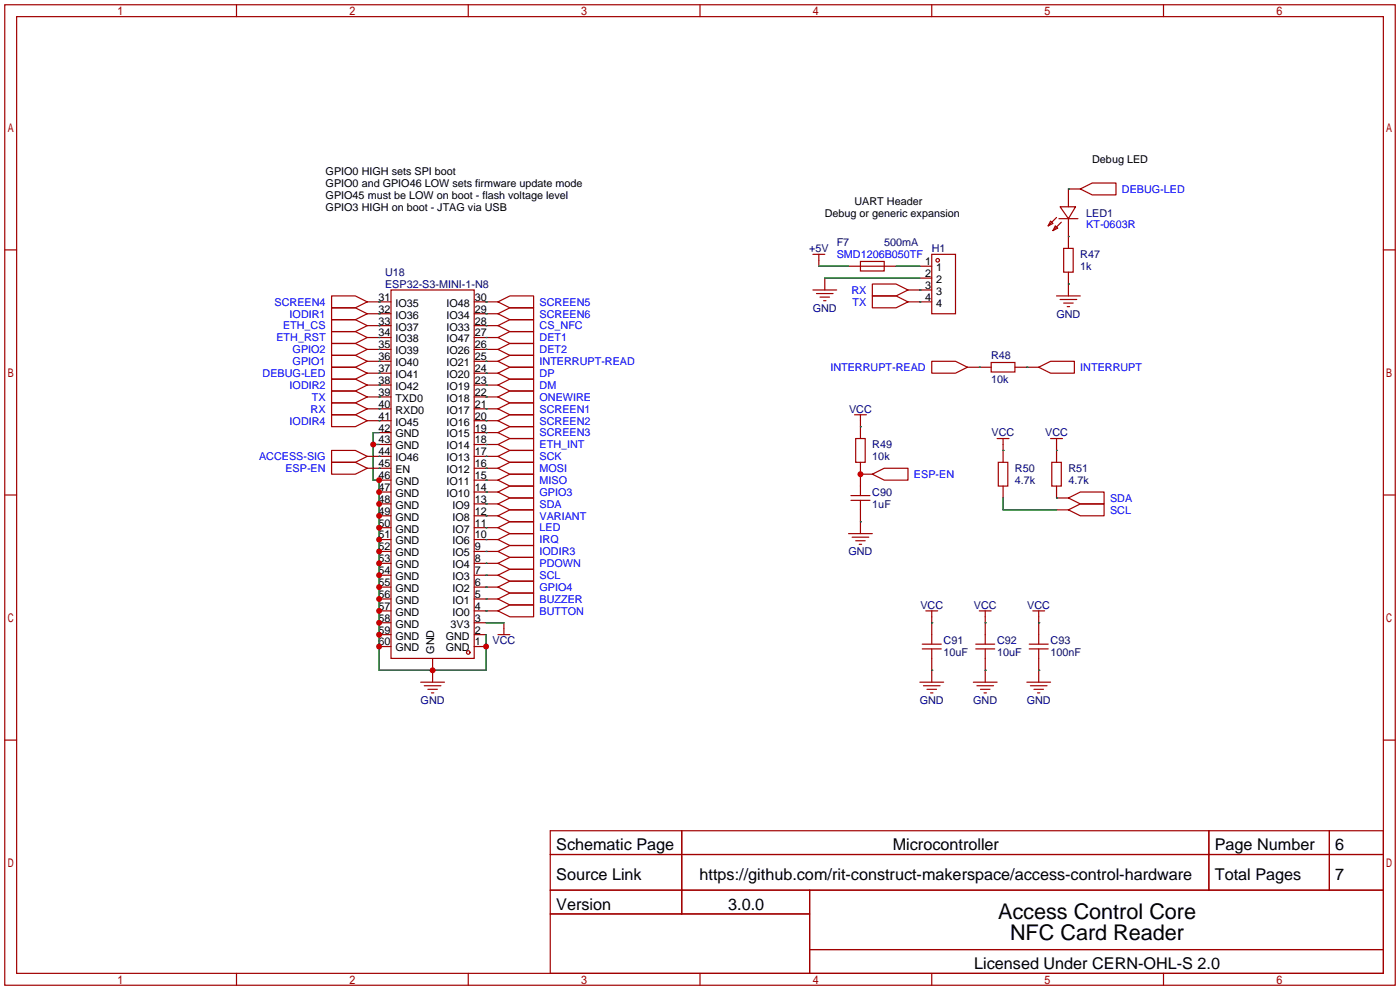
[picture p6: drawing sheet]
<svg xmlns="http://www.w3.org/2000/svg" width="299mm" height="212mm" viewBox="0 0 299 212" stroke-linecap="round" stroke-linejoin="round" font-family="sans-serif">
<g fill="none" stroke="#a10000" stroke-width=".25">
<path d="M1 1h297.2v209.6h-297.2zM3.6 3.6h292.1v204.4h-292.1zM50.5 1v2.6M100.1 1v2.6M149.6 1v2.6M199.1 1v2.6M248.7 1v2.6M1 53.4h2.6M173.7 54.4h2.6M175 54.4v2.5M176.3 59.4v2.6M181.4 56.9h10.1"/>
<path d="M183.9 55.9h5.1v2h-5.1zM196.6 56.9h2.5M196.6 59.4h2.5M199.1 54.4h5.1v12.7h-5.1zM224.5 47.2l.5 .6-1 .5zM225.6 48.3l.5 .5-1.1 .5zM225.8 46.5l-1.8 1.8M226.3 46.7h4.1M226.6 44.2h3.3l-1.6 2.5zM226.8 47.5l-1.8 1.8M227.3 53.1h2.1v5.1h-2.1zM228.3 46.7v6.4"/>
<path d="M228.3 58.2v5M230.9 40.4l2.5-1.3h5.1v2.6h-5.1zM230.9 40.4h-2.6v3.8M295.7 53.4h2.5M70.9 70.9h5l2.6 1.2-2.6 1.3h-5zM70.9 68.3h5l2.6 1.3-2.6 1.3h-5zM70.9 63.2h5l2.6 1.3-2.6 1.3h-5zM70.9 65.8h5l2.6 1.3-2.6 1.2h-5zM70.9 75.9h5l2.6 1.3-2.6 1.3h-5zM70.9 73.4h5l2.6 1.3-2.6 1.2h-5zM70.9 78.5h5l2.6 1.3-2.6 1.2h-5zM78.5 72.1h5.1"/>
<path d="M78.5 67.1h5.1M78.5 69.6h5.1M78.5 74.7h5.1M78.5 64.5h5.1M78.5 79.8h5.1M78.5 77.2h5.1M83.6 62h17.7v78.7h-17.7zM101.3 72.1h5.1M101.3 67.1h5.1M101.3 69.6h5.1M101.3 74.7h5.1M101.3 64.5h5.1"/>
<path d="M101.3 79.8h5.1M101.3 77.2h5.1M106.4 67.1l2.6-1.3h5v2.5h-5zM106.4 74.7l2.6-1.3h5v2.5h-5zM106.4 72.1l2.6-1.2h5v2.5h-5zM106.4 64.5l2.6-1.3h5v2.6h-5zM106.4 69.6l2.6-1.3h5v2.6h-5zM106.4 79.8l2.6-1.3h5v2.5h-5zM106.4 77.2l2.6-1.3h5v2.6h-5zM173.7 62h5.1M174.5 62.7h3.6M175.3 63.5h2"/>
<path d="M176 64.3h.5M186.4 63.2h5.1l2.6 1.3-2.6 1.3h-5.1zM186.4 60.7h5.1l2.6 1.3-2.6 1.2h-5.1zM194.1 64.5h5M194.1 62h5M199.1 77.2h5.1l2.6 1.3-2.6 1.3h-5.1zM206.8 78.5h5M211.8 77.5h5.1v2h-5.1zM216.9 78.5h5.1M222 78.5l2.5-1.3h5.1v2.6h-5.1zM225.8 63.2h5.1M226.6 64h3.5"/>
<path d="M227.3 64.8h2.1M228.1 65.5h.5M70.9 81h5l2.6 1.3-2.6 1.3h-5zM70.9 98.8h5l2.6 1.3-2.6 1.2h-5zM70.9 96.3h5l2.6 1.2-2.6 1.3h-5zM70.9 88.6h5l2.6 1.3-2.6 1.3h-5zM70.9 83.6h5l2.6 1.2-2.6 1.3h-5zM70.9 86.1h5l2.6 1.3-2.6 1.2h-5zM78.5 82.3h5.1M78.5 87.4h5.1M78.5 89.9h5.1M78.5 97.5h5.1"/>
<path d="M78.5 84.8h5.1M81 95h2.6M81 92.5h2.6M101.3 82.3h5.1M101.3 87.4h5.1M101.3 89.9h5.1M101.3 97.5h5.1M101.3 95h5.1M101.3 92.5h5.1M101.3 84.8h5.1M106.4 87.4l2.6-1.3h5v2.5h-5zM106.4 89.9l2.6-1.3h5v2.6h-5z"/>
<path d="M106.4 82.3l2.6-1.3h5v2.6h-5zM106.4 97.5l2.6-1.2h5v2.5h-5zM106.4 95l2.6-1.3h5v2.6h-5zM106.4 92.5l2.6-1.3h5v2.5h-5zM106.4 84.8l2.6-1.2h5v2.5h-5zM182.6 88.6h2.6M182.9 93.7h2v5.1h-2zM183.9 88.6v5.1M183.9 98.8v7.1M213.1 93.7h2.5M213.4 98.8h2v5.1h-2zM214.4 93.7v5.1"/>
<path d="M224.5 93.7h2.6M224.8 98.8h2v5.1h-2zM225.8 93.7v5.1M1 105.8h2.6M78.5 100.1h5.1M81 117.9h2.6M81 115.3h2.6M81 112.8h2.6M81 102.6h2.6M81 105.2h2.6M81 110.2h2.6M81 107.7h2.6"/>
<path d="M101.3 117.9h5.1M101.3 115.3h5.1M101.3 112.8h5.1M101.3 100.1h5.1M101.3 102.6h5.1M101.3 105.2h5.1M101.3 110.2h5.1M101.3 107.7h5.1M106.4 117.9l2.6-1.3h5v2.5h-5zM106.4 115.3l2.6-1.3h5v2.6h-5zM106.4 112.8l2.6-1.3h5v2.5h-5zM106.4 100.1l2.6-1.3h5v2.5h-5z"/>
<path d="M106.4 102.6l2.6-1.3h5v2.6h-5zM106.4 105.2l2.6-1.3h5v2.5h-5zM106.4 110.2l2.6-1.2h5v2.5h-5zM106.4 107.7l2.6-1.3h5v2.6h-5zM181.4 114h5M181.9 105.9h4M181.9 106.9h4M182.1 114.8h3.6M182.9 115.6h2M183.6 116.3h.5M183.9 101.3h2.5M183.9 106.9v7.1"/>
<path d="M186.4 101.3l2.6-1.2h5.1v2.5h-5.1zM214.4 103.9v2.5M225.8 109h2.5M225.8 103.9v2.5h2.5M228.3 109l2.6-1.3h5.1v2.5h-5.1zM228.3 106.4l2.6-1.2h5.1v2.5h-5.1zM295.7 105.8h2.5M81 130.6h2.6M81 120.4h2.6M81 128h2.6M81 138.2h2.6M81 135.6h2.6"/>
<path d="M81 133.1h2.6M81 125.5h2.6M81 122.9h2.6M101.3 130.6h5.1M101.3 120.4h5.1M101.3 128h5.1M101.3 138.2h2.6M101.3 135.6h2.6M101.3 133.1h2.6M101.3 125.5h5.1M101.3 122.9h5.1M106.4 120.4l2.6-1.3h5v2.6h-5z"/>
<path d="M106.4 130.6l2.6-1.3h5v2.5h-5zM106.4 128l2.6-1.3h5v2.6h-5zM106.4 125.5l2.6-1.3h5v2.5h-5zM106.4 122.9l2.6-1.2h5v2.5h-5zM106.4 135.6h2.6M107.7 133.1v2.5M197.1 138.7h4.1M197.1 137.7h4.1M197.9 130.6h2.5M199.1 130.6v7.1M199.1 138.7v7.1M208.5 138.7h4.1"/>
<path d="M208.5 137.7h4.1M209.3 130.6h2.5M210.6 130.6v7.1M210.6 138.7v7.1M220 138.7h4M220 137.7h4M220.7 130.6h2.6M222 130.6v7.1M222 138.7v7.1M1 158.2h2.6M89.9 145.8h5.1M90.7 146.6h3.5"/>
<path d="M91.4 147.3h2.1M92.2 148.1h.5M92.5 140.7v5.1M196.6 145.8h5.1M197.4 146.6h3.5M198.1 147.3h2.1M198.9 148.1h.5M208 145.8h5.1M208.8 146.6h3.5M209.5 147.3h2.1M210.3 148.1h.5M219.5 145.8h5"/>
<path d="M220.2 146.6h3.6M221 147.3h2M221.7 148.1h.5M295.7 158.2h2.5M117.6 177.5h178.1v30.5h-178.1zM145.7 177.5v17.8M258.4 177.5v12.7M284.1 177.5v12.7M117.6 182.6h178.1M117.6 190.2h178.1M117.6 195.3h55.4M173 190.2v17.8"/>
<path d="M50.5 208v2.6M100.1 208v2.6M149.6 208v2.6M173 202.9h122.7M199.1 208v2.6M248.7 208v2.6"/>
<circle cx="200.4" cy="55.6" r=".38"/>
<circle cx="100.1" cy="139.4" r=".38"/>
</g>
<g fill="none" stroke="#008700" stroke-width=".25">
<path d="M175 56.9h6.4M176.3 59.4h20.3M191.5 56.9h5.1M228.3 50.5h.1M228.3 40.4h.1M81 77.2h.1M81 74.7h.1M81 72.1h.1M81 69.6h.1M81 67.1h.1M81 64.5h.1M81 79.8h.1"/>
<path d="M103.9 79.8h.1M103.9 77.2h.1M103.9 74.7h.1M103.9 72.1h.1M103.9 69.6h.1M103.9 64.5h.1M103.9 67.1h.1M196.6 64.5h.1M196.6 62h.1M209.3 78.5h.1M219.5 78.5h.1M228.3 60.7h.1"/>
<path d="M79.8 95h1.2M81 89.9h.1M81 97.5h.1M81 84.8h.1M81 87.4h.1M81 82.3h.1M81 92.5h-1.2v10.1h1.2v40.7h22.9v-7.7M103.9 82.3h.1M103.9 97.5h.1M103.9 95h.1M103.9 92.5h.1M103.9 89.9h.1"/>
<path d="M103.9 87.4h.1M103.9 84.8h.1M183.9 91.2h.1M214.4 96.3h.1M225.8 96.3h.1M81 100.1h.1M103.9 117.9h.1M103.9 115.3h.1M103.9 112.8h.1M103.9 105.2h.1M103.9 102.6h.1M103.9 100.1h.1"/>
<path d="M103.9 110.2h.1M103.9 107.7h.1M183.9 101.3h.1M183.9 111.5h.1M214.4 106.4v2.6h11.4M225.8 106.4h.1M103.9 128h.1M103.9 120.4h.1M103.9 130.6h.1M103.9 122.9h.1M103.9 125.5h.1M103.9 133.1h3.8"/>
<path d="M199.1 133.1h.1M210.6 133.1h.1M222 133.1h.1M199.1 143.3h.1M210.6 143.3h.1M222 143.3h.1"/>
</g>
<g fill="#c00">
<circle cx="183.9" cy="101.3" r=".63"/>
<circle cx="92.5" cy="143.3" r=".63"/>
<circle cx="103.9" cy="138.2" r=".63"/>
<circle cx="81" cy="138.2" r=".63"/>
<circle cx="81" cy="135.6" r=".63"/>
<circle cx="81" cy="133.1" r=".63"/>
<circle cx="81" cy="130.6" r=".63"/>
<circle cx="81" cy="128" r=".63"/>
<circle cx="81" cy="125.5" r=".63"/>
<circle cx="81" cy="122.9" r=".63"/>
<circle cx="81" cy="120.4" r=".63"/>
<circle cx="81" cy="117.9" r=".63"/>
<circle cx="81" cy="115.3" r=".63"/>
<circle cx="81" cy="112.8" r=".63"/>
<circle cx="81" cy="110.2" r=".63"/>
<circle cx="81" cy="107.7" r=".63"/>
<circle cx="81" cy="105.2" r=".63"/>
<circle cx="81" cy="102.6" r=".63"/>
<circle cx="79.8" cy="95" r=".63"/>
</g>
<g font-size="4.6">
<text x="213.3" y="196.3">Access Control Core</text>
<text x="215.9" y="200.9">NFC Card Reader</text>
</g>
<g font-size="3.5">
<text x="118.9" y="181.8">Schematic Page</text>
<text x="190.8" y="181.8">Microcontroller</text>
<text x="259.6" y="181.8">Page Number</text>
<text x="285.4" y="181.8">6</text>
<text x="118.9" y="188.1">Source Link</text>
<text x="149.5" y="188.1">https://github.com/rit-construct-makerspace/access-control-hardware</text>
<text x="259.6" y="188.1">Total Pages</text>
<text x="285.4" y="188.1">7</text>
<text x="118.9" y="194.5">Version</text>
<text x="155.6" y="194.5">3.0.0</text>
<text x="208.2" y="207.2">Licensed Under CERN-OHL-S 2.0</text>
</g>
<g font-size="2.3">
<text x="233.4" y="34.8">Debug LED</text>
<text x="69.6" y="37.4">GPIO0 HIGH sets SPI boot</text>
<text x="69.6" y="39.9">GPIO0 and GPIO46 LOW sets firmware update mode</text>
<text x="69.6" y="42.5">GPIO45 must be LOW on boot - flash voltage level</text>
<text x="69.6" y="45">GPIO3 HIGH on boot - JTAG via USB</text>
<text x="176.3" y="46.3">Debug or generic expansion</text>
<text x="182.6" y="43.7">UART Header</text>
<text x="197.7" y="56.7">1</text>
<text x="197.7" y="59.2">2</text>
<text x="200.1" y="57.9">1</text>
<text x="80.9" y="64.3">31</text>
<text x="84.5" y="65.6">IO35</text>
<text x="95.4" y="65.6">IO48</text>
<text x="101.5" y="64.3">30</text>
<text x="197.7" y="61.7">3</text>
<text x="197.7" y="64.3">4</text>
<text x="200.1" y="60.5">2</text>
<text x="200.1" y="63">3</text>
<text x="200.1" y="65.6">4</text>
<text x="80.9" y="66.8">32</text>
<text x="80.9" y="69.4">33</text>
<text x="80.9" y="71.9">34</text>
<text x="84.5" y="68.1">IO36</text>
<text x="84.5" y="70.6">IO37</text>
<text x="95.4" y="70.6">IO33</text>
<text x="95.4" y="68.1">IO34</text>
<text x="101.5" y="71.9">27</text>
<text x="101.5" y="69.4">28</text>
<text x="101.5" y="66.8">29</text>
<text x="80.9" y="74.4">35</text>
<text x="80.9" y="77">36</text>
<text x="84.5" y="73.2">IO38</text>
<text x="84.5" y="75.7">IO39</text>
<text x="95.4" y="75.7">IO26</text>
<text x="95.4" y="73.2">IO47</text>
<text x="101.5" y="77">25</text>
<text x="101.5" y="74.4">26</text>
<text x="80.9" y="79.5">37</text>
<text x="80.9" y="82.1">38</text>
<text x="84.5" y="78.3">IO40</text>
<text x="84.5" y="80.8">IO41</text>
<text x="84.5" y="83.3">IO42</text>
<text x="95.4" y="83.3">IO19</text>
<text x="95.4" y="80.8">IO20</text>
<text x="95.4" y="78.3">IO21</text>
<text x="101.5" y="82.1">23</text>
<text x="101.5" y="79.5">24</text>
<text x="80.9" y="84.6">39</text>
<text x="80.9" y="87.1">40</text>
<text x="80.9" y="89.7">41</text>
<text x="84.5" y="85.9">TXD0</text>
<text x="84.5" y="88.4">RXD0</text>
<text x="95.4" y="88.4">IO17</text>
<text x="95.4" y="85.9">IO18</text>
<text x="101.5" y="89.7">20</text>
<text x="101.5" y="87.1">21</text>
<text x="101.5" y="84.6">22</text>
<text x="80.9" y="92.2">42</text>
<text x="80.9" y="94.8">43</text>
<text x="84.5" y="91">IO45</text>
<text x="84.5" y="93.5">GND</text>
<text x="95.4" y="93.5">IO15</text>
<text x="95.4" y="91">IO16</text>
<text x="101.5" y="94.8">18</text>
<text x="101.5" y="92.2">19</text>
<text x="80.9" y="97.3">44</text>
<text x="80.9" y="99.8">45</text>
<text x="84.5" y="96">GND</text>
<text x="84.5" y="98.6">IO46</text>
<text x="84.5" y="101.1">EN</text>
<text x="95.4" y="101.1">IO12</text>
<text x="95.4" y="98.6">IO13</text>
<text x="95.4" y="96">IO14</text>
<text x="101.5" y="99.8">16</text>
<text x="101.5" y="97.3">17</text>
<text x="80.9" y="102.4">46</text>
<text x="80.9" y="104.9">47</text>
<text x="80.9" y="107.5">48</text>
<text x="84.5" y="103.7">GND</text>
<text x="84.5" y="106.2">GND</text>
<text x="95.4" y="106.2">IO10</text>
<text x="95.4" y="103.7">IO11</text>
<text x="101.5" y="107.5">13</text>
<text x="101.5" y="104.9">14</text>
<text x="101.5" y="102.4">15</text>
<text x="80.9" y="110">49</text>
<text x="80.9" y="112.5">50</text>
<text x="84.5" y="108.7">GND</text>
<text x="84.5" y="111.3">GND</text>
<text x="84.5" y="113.8">GND</text>
<text x="96.7" y="113.8">IO7</text>
<text x="96.7" y="111.3">IO8</text>
<text x="96.7" y="108.7">IO9</text>
<text x="101.5" y="112.5">11</text>
<text x="101.5" y="110">12</text>
<text x="80.9" y="115.1">51</text>
<text x="80.9" y="117.6">52</text>
<text x="84.5" y="116.4">GND</text>
<text x="84.5" y="118.9">GND</text>
<text x="96.7" y="118.9">IO5</text>
<text x="96.7" y="116.4">IO6</text>
<text x="101.5" y="117.6">9</text>
<text x="101.5" y="115.1">10</text>
<text x="80.9" y="120.2">53</text>
<text x="80.9" y="122.7">54</text>
<text x="80.9" y="125.2">55</text>
<text x="84.5" y="121.4">GND</text>
<text x="84.5" y="124">GND</text>
<text x="96.7" y="124">IO3</text>
<text x="96.7" y="121.4">IO4</text>
<text x="101.5" y="125.2">6</text>
<text x="101.5" y="122.7">7</text>
<text x="101.5" y="120.2">8</text>
<text x="80.9" y="127.8">56</text>
<text x="80.9" y="130.3">57</text>
<text x="84.5" y="126.5">GND</text>
<text x="84.5" y="129.1">GND</text>
<text x="84.5" y="131.6">GND</text>
<text x="96.7" y="131.6">IO0</text>
<text x="96.7" y="129.1">IO1</text>
<text x="96.7" y="126.5">IO2</text>
<text x="101.5" y="130.3">4</text>
<text x="101.5" y="127.8">5</text>
<text x="80.9" y="132.9">58</text>
<text x="80.9" y="135.4">59</text>
<text x="80.9" y="137.9">60</text>
<text x="84.5" y="134.1">GND</text>
<text x="84.5" y="136.7">GND</text>
<text x="95.3" y="136.7">GND</text>
<text x="96.3" y="134.1">3V3</text>
<text x="101.5" y="137.9">1</text>
<text x="101.5" y="135.4">2</text>
<text x="101.5" y="132.9">3</text>
<text x="84.5" y="139.2">GND</text>
<text x="92.8" y="139.7" transform="rotate(-90 92.8 139.7)">GND</text>
<text x="95.3" y="139.2">GND</text>
</g>
<g font-size="2.3" fill="#00f">
<text x="239.8" y="41.2">DEBUG-LED</text>
<text x="232.2" y="48.8">KT-0603R</text>
<text x="178.8" y="55.2">SMD1206B050TF</text>
<text x="58.7" y="65.3">SCREEN4</text>
<text x="115.3" y="65.3">SCREEN5</text>
<text x="182" y="62.8">RX</text>
<text x="182.2" y="65.3">TX</text>
<text x="60.5" y="70.4">ETH_CS</text>
<text x="61.9" y="67.9">IODIR1</text>
<text x="115.3" y="67.9">SCREEN6</text>
<text x="115.3" y="70.4">CS_NFC</text>
<text x="59.1" y="72.9">ETH_RST</text>
<text x="62.5" y="75.5">GPIO2</text>
<text x="115.3" y="75.5">DET2</text>
<text x="115.3" y="72.9">DET1</text>
<text x="56.1" y="80.6">DEBUG-LED</text>
<text x="61.9" y="83.1">IODIR2</text>
<text x="62.5" y="78">GPIO1</text>
<text x="115.3" y="83.1">DM</text>
<text x="115.3" y="80.6">DP</text>
<text x="115.3" y="78">INTERRUPT-READ</text>
<text x="177.5" y="79.3">INTERRUPT-READ</text>
<text x="230.9" y="79.3">INTERRUPT</text>
<text x="66.4" y="88.2">RX</text>
<text x="66.6" y="85.6">TX</text>
<text x="115.3" y="88.2">SCREEN1</text>
<text x="115.3" y="85.6">ONEWIRE</text>
<text x="61.9" y="90.7">IODIR4</text>
<text x="115.3" y="90.7">SCREEN2</text>
<text x="115.3" y="95.8">ETH_INT</text>
<text x="115.3" y="93.3">SCREEN3</text>
<text x="55.4" y="98.3">ACCESS-SIG</text>
<text x="61" y="100.9">ESP-EN</text>
<text x="115.3" y="98.3">SCK</text>
<text x="115.3" y="100.9">MOSI</text>
<text x="115.3" y="103.4">MISO</text>
<text x="115.3" y="106">GPIO3</text>
<text x="195.3" y="102.2">ESP-EN</text>
<text x="237.2" y="107.2">SDA</text>
<text x="115.3" y="113.6">LED</text>
<text x="115.3" y="111">VARIANT</text>
<text x="115.3" y="108.5">SDA</text>
<text x="237.2" y="109.8">SCL</text>
<text x="115.3" y="118.7">IODIR3</text>
<text x="115.3" y="116.1">IRQ</text>
<text x="115.3" y="121.2">PDOWN</text>
<text x="115.3" y="123.7">SCL</text>
<text x="115.3" y="131.4">BUTTON</text>
<text x="115.3" y="128.8">BUZZER</text>
<text x="115.3" y="126.3">GPIO4</text>
</g>
<g font-size="2.3" fill="#000080">
<text x="232.2" y="46.3">LED1</text>
<text x="172.9" y="53.9">+5V</text>
<text x="178.8" y="52.6">F7</text>
<text x="189" y="52.6">500mA</text>
<text x="199.1" y="53.9">H1</text>
<text x="82.3" y="59">U18</text>
<text x="230.9" y="55.2">R47</text>
<text x="230.9" y="57.7">1k</text>
<text x="82.3" y="61.5">ESP32-S3-MINI-1-N8</text>
<text x="173.7" y="66.6">GND</text>
<text x="225.8" y="67.9">GND</text>
<text x="211.8" y="76.8">R48</text>
<text x="211.8" y="81.8">10k</text>
<text x="181.5" y="88.2">VCC</text>
<text x="186.4" y="95.8">R49</text>
<text x="211.9" y="93.3">VCC</text>
<text x="223.4" y="93.3">VCC</text>
<text x="186.4" y="98.3">10k</text>
<text x="216.9" y="100.9">R50</text>
<text x="228.3" y="100.9">R51</text>
<text x="186.4" y="106">C90</text>
<text x="216.9" y="103.4">4.7k</text>
<text x="228.3" y="103.4">4.7k</text>
<text x="186.4" y="108.5">1uF</text>
<text x="181.3" y="118.7">GND</text>
<text x="196.7" y="130.1">VCC</text>
<text x="208.1" y="130.1">VCC</text>
<text x="219.6" y="130.1">VCC</text>
<text x="105.3" y="137.7">VCC</text>
<text x="201.7" y="137.7">C91</text>
<text x="213.1" y="137.7">C92</text>
<text x="224.5" y="137.7">C93</text>
<text x="201.7" y="140.3">10uF</text>
<text x="213.1" y="140.3">10uF</text>
<text x="224.5" y="140.3">100nF</text>
<text x="89.9" y="150.4">GND</text>
<text x="196.6" y="150.4">GND</text>
<text x="208" y="150.4">GND</text>
<text x="219.4" y="150.4">GND</text>
</g>
</svg>
